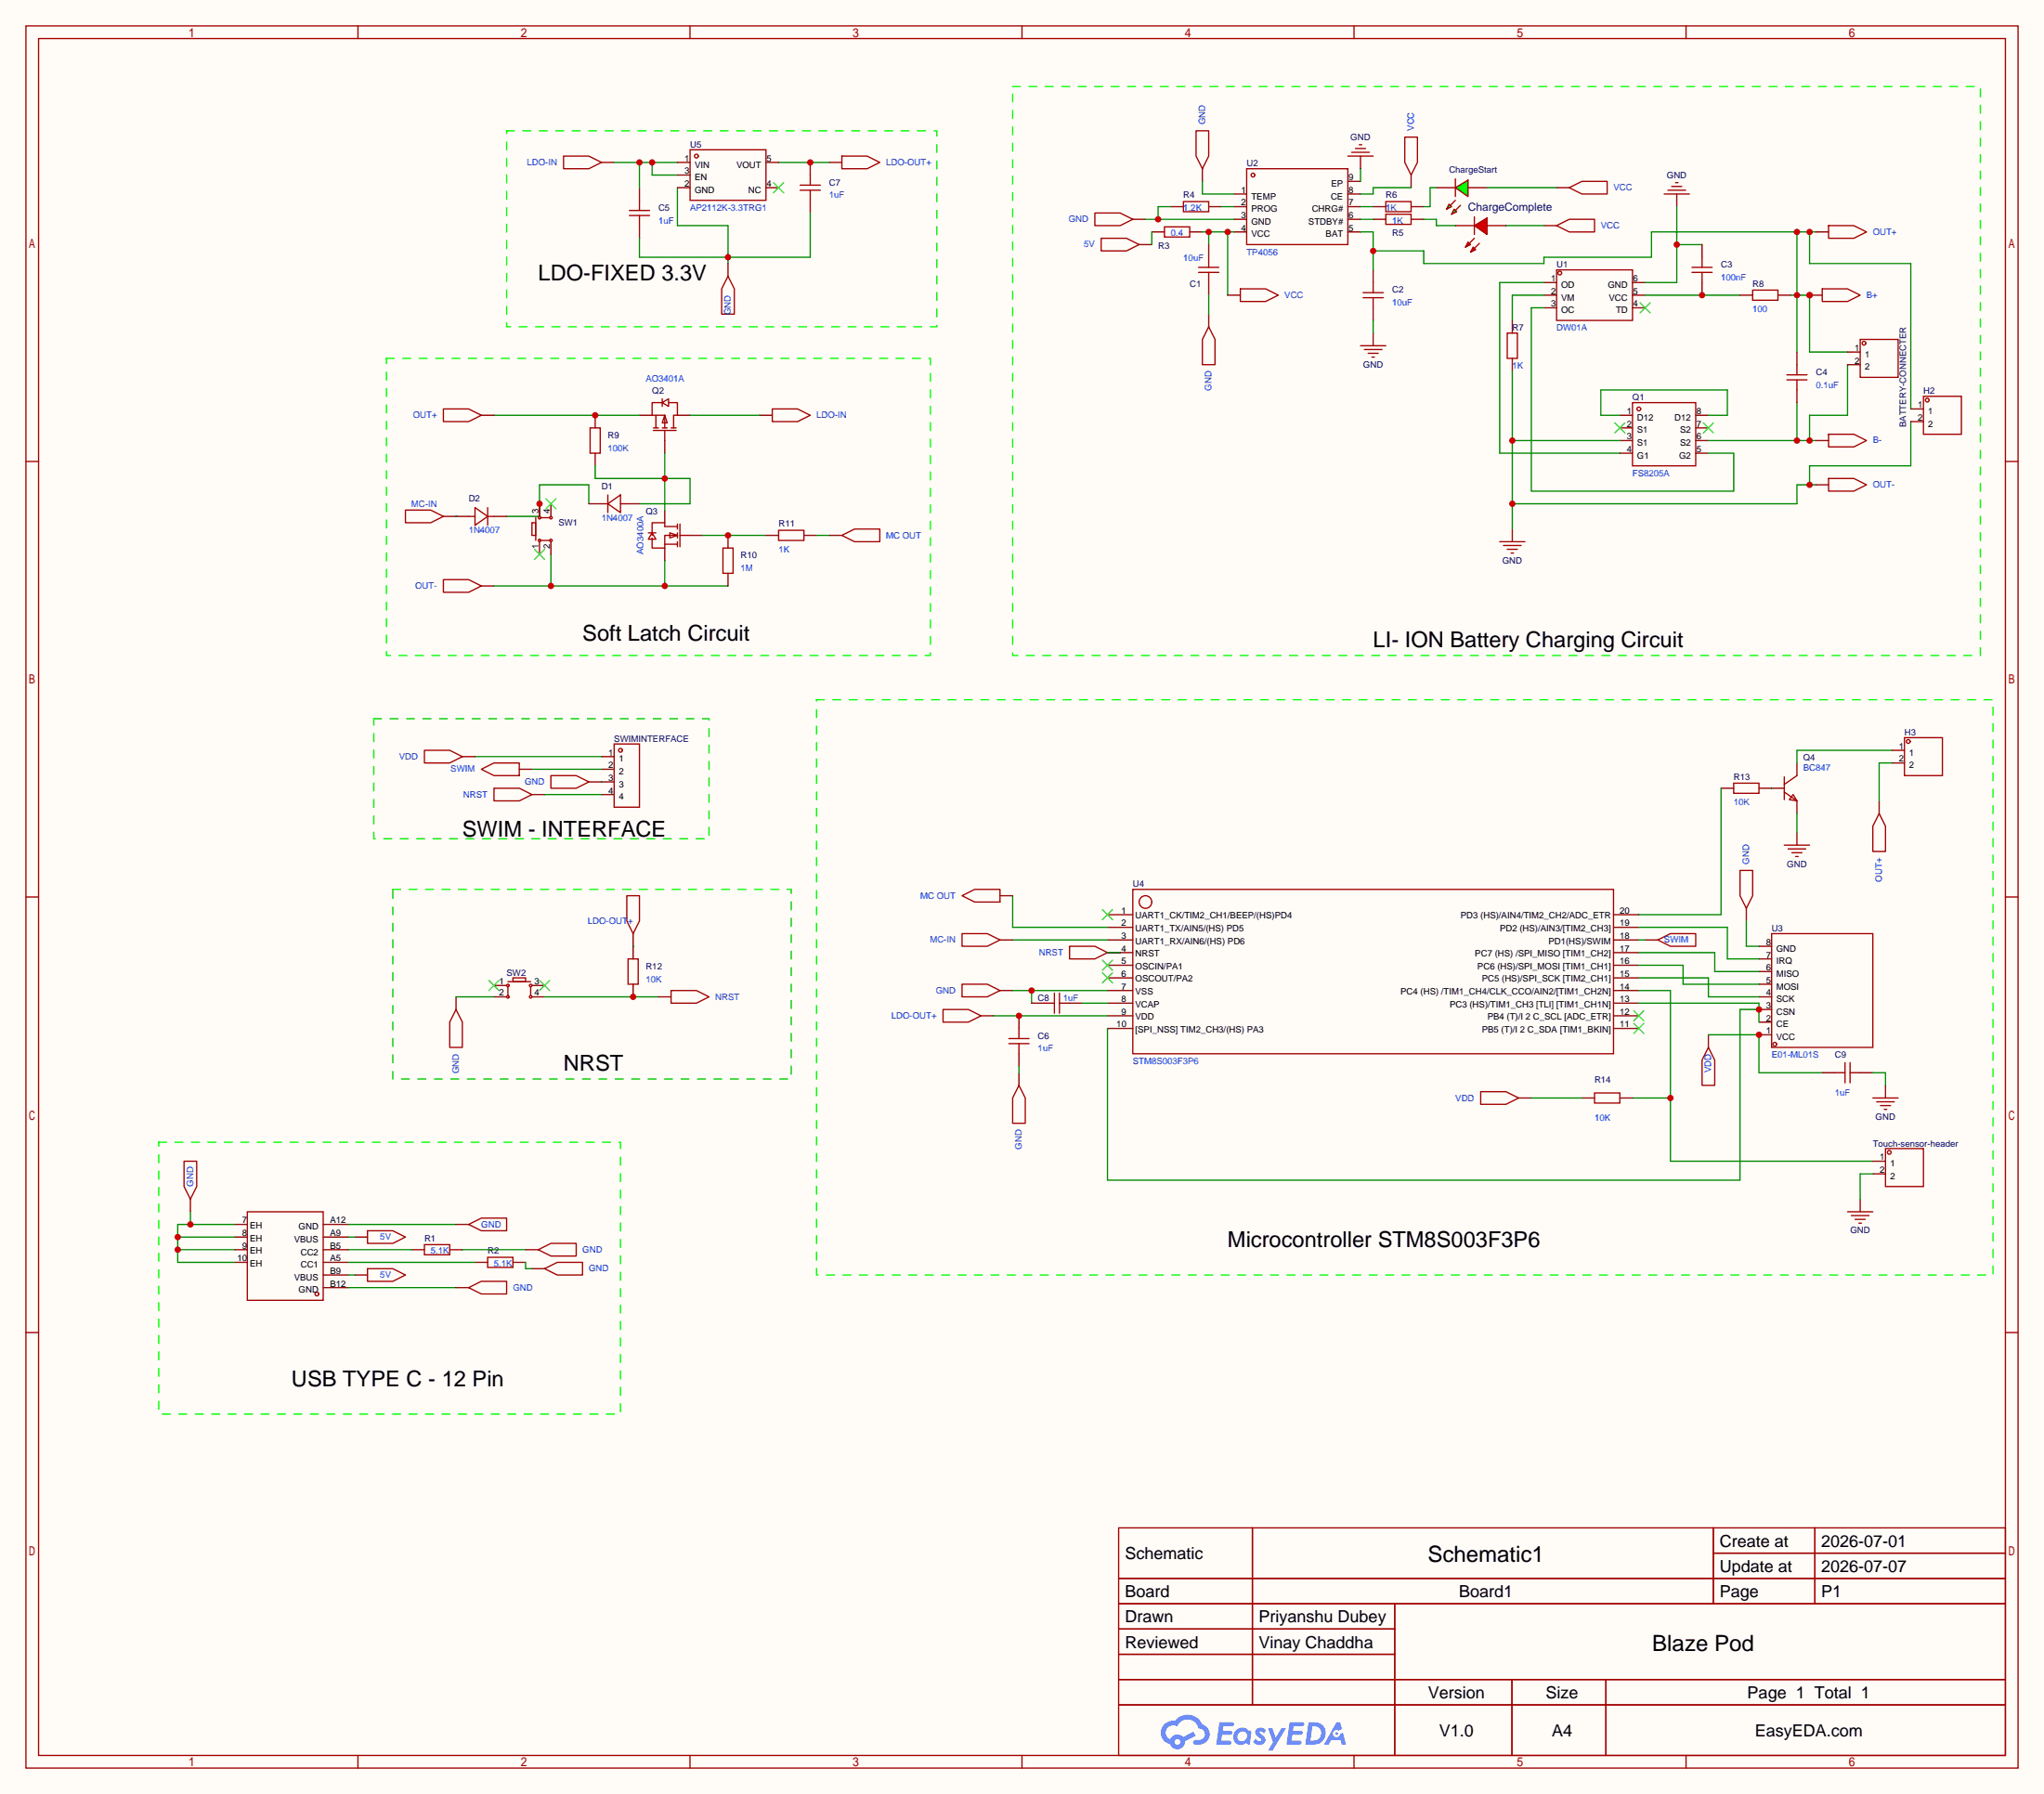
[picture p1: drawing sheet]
<svg xmlns="http://www.w3.org/2000/svg" width="410mm" height="360mm" viewBox="0 0 410 360" stroke-linecap="round" stroke-linejoin="round" font-family="sans-serif">
<path d="M0 0h410.4v360.4h-410.4z" fill="#fffcf7"/>
<g fill="none" stroke="#a10000" stroke-width=".25">
<path d="M5.2 5.2h400v350h-400zM7.7 7.7h395v345h-395zM71.9 5.2v2.5M138.5 5.2v2.5M205.2 5.2v2.5M271.9 5.2v2.5M338.5 5.2v2.5M5.2 92.7h2.5M402.7 92.7h2.5M5.2 180.2h2.5M402.7 180.2h2.5M5.2 267.7h2.5"/>
<path d="M402.7 267.7h2.5M224.6 306.9h178.1v45.8h-178.1zM224.6 317.1h178.1M251.5 306.9v35.6M344 306.9v15.3M344 312h58.7M364.4 306.9v15.3M224.6 322.2h178.1M224.6 327.3h55.5M224.6 337.4h178.1M224.6 332.3h55.5M280.1 322.2v30.5"/>
<path d="M303.6 337.4v15.3M322.5 337.4v15.3M71.9 352.7v2.5M138.5 352.7v2.5M205.2 352.7v2.5M224.6 342.5h178.1M271.9 352.7v2.5M338.5 352.7v2.5"/>
</g>
<g fill="#5487ff">
<path d="M252.4 347.3a1.3 1.3 0 0 1 1.8 .3l-.4 .7a.54 .54 0 0 0-.9-.3l.1 .2a1.58 1.58 0 0 1 1.1 1.6 1.43 1.43 0 0 1-2.5 .1l.5-.5a.64 .64 0 0 0 .5 .4 .64 .64 0 0 0 .7-.3l-.2-.2a1.6 1.6 0 0 1-1-1.5z"/>
<path d="M254.6 347.2h.9l.6 1.9 1.2-1.9h.9l-2.7 4.5h-.9l1-1.7z"/>
<path d="M244.9 346h1.6a1.31 1.31 0 0 1 1.2 .2 .4 .4 0 0 1-.3 .6h-1.8l-.1 .9h1.6a.4 .4 0 0 1 .4 .5 .4 .4 0 0 1-.4 .3h-1.7l-.2 1.2h.8a1.23 1.23 0 0 1 1.2 .2 .39 .39 0 0 1-.4 .6h-2.6z"/>
<path d="M259 346h1.6a1.32 1.32 0 0 1 1.2 .2 .39 .39 0 0 1-.3 .6h-1.8l-.1 .9h1.6a.4 .4 0 0 1 .4 .5 .4 .4 0 0 1-.4 .3h-1.7l-.2 1.2h.8a1.23 1.23 0 0 1 1.2 .2 .39 .39 0 0 1-.3 .6h-2.7z"/>
<path d="M268.4 346h.7l.3 1.4-.6 .3a.75 .75 0 0 0-1.1 .3 .75 .75 0 0 0 .5 1 .75 .75 0 0 0 .9-.6l.5-.3 .7 2.4h-.9l-.2-1h-1.9l-.5 1h-1z"/>
<path d="M262.7 346l-.6 4.5h1.5a2.27 2.27 0 0 0 2.6-2.3 2.27 2.27 0 0 0-2.7-2.2zM263.5 346.8a1.5 1.5 0 0 1 1.8 1.5 1.5 1.5 0 0 1-1.9 1.4h-.3z"/>
<path d="M248.2 347.6a1.62 1.62 0 0 0-.4 2.1 1.62 1.62 0 0 0 2 .7l.4-.3 .3 .3 .4 .1 .4-2.5-.2-.3h-.5a1.58 1.58 0 0 0-2.4-.1zM248.8 348.2a.99 .99 0 0 1 1.6 .2 .99 .99 0 0 1-.9 1.4 .94 .94 0 0 1-1-.5 .94 .94 0 0 1 .3-1.1z"/>
<path d="M233.8 346.4a2.37 2.37 0 0 0 1.2 4 1.54 1.54 0 0 0 1.7 1 1.54 1.54 0 0 0 1.2-1.6l2.2-1.1-.5-.8-2 1.1a1.57 1.57 0 0 0-2.6 .5 1.5 1.5 0 0 1-.8-2.1 1.5 1.5 0 0 1 2.2-.6 2.23 2.23 0 0 1 2.3-1.4 2.23 2.23 0 0 1 2 1.9 1.16 1.16 0 0 1 1.2 1 1.16 1.16 0 0 1-1.1 1.3h-.7a.47 .47 0 0 0-.5 .4 .47 .47 0 0 0 .4 .5 2.19 2.19 0 0 0 2.4-.8 2.19 2.19 0 0 0 .1-2.5l-1.1-.8a3.2 3.2 0 0 0-5.5-.7l-1.1 .1zM235.8 350a.6 .6 0 0 1 1.2 0 .6 .6 0 0 1-1.2 0z"/>
<circle cx="268.4" cy="348.3" r=".28"/>
</g>
<path d="M31.9 229.5h92.7v54.6h-92.7z" fill="none" stroke="#0f0" stroke-width=".25" stroke-dasharray="1.5 1.8"/>
<g fill="none" stroke="#a10000" stroke-width=".25">
<path d="M250.3 33.9h20.3v15.2h-20.3zM221.1 47.9h5.1l2.5 1.2-2.5 1.3h-5.1zM233.8 45.6h5.1v2h-5.1z"/>
<circle cx="251.6" cy="35.2" r=".38"/>
</g>
<path d="M247.8 39h2.5M270.6 39h2.6M270.6 36.4h2.6M228.7 49.1h2.6M231.3 46.6h2.5M238.9 46.6h2.5M247.8 41.5h2.5M247.8 44.1h2.5M247.8 46.6h2.5M270.6 41.5h2.6M270.6 44.1h2.6M270.6 46.6h2.6" fill="none" stroke="#870000" stroke-width=".25"/>
<path d="M231.3 46.6v2.5M241.4 46.6h6.4M242.7 46.6v2.5M246.5 46.6v12.7" fill="none" stroke="#008700" stroke-width=".25"/>
<g fill="#c00">
<circle cx="242.7" cy="46.6" r=".63"/>
<circle cx="246.5" cy="46.6" r=".63"/>
</g>
<path d="M241.4 33.9v2.5M227.5 44.1h2.5M235.1 41.5h2.5M242.7 49.1v2.6M242.7 56.8v2.5M242.7 41.5h2.5M242.7 63.1v2.5" fill="none" stroke="#870000" stroke-width=".25"/>
<path d="M240.2 26.3h2.5v5.1l-1.3 2.5-1.2-2.5zM219.8 42.8h5.1l2.6 1.3-2.6 1.2h-5.1zM237.6 40.5h5.1v2h-5.1zM240.7 53.7h4M240.7 54.7h4M242.7 51.7v2M242.7 54.7v2.1M242.7 65.6l1.3 2.6v5.1h-2.6v-5.1z" fill="none" stroke="#a10000" stroke-width=".25"/>
<path d="M241.4 36.4v2.6h6.4M230 44.1h17.8M235.1 41.5h-2.6v2.6M242.7 59.3v3.8M245.2 41.5h2.6" fill="none" stroke="#008700" stroke-width=".25"/>
<circle cx="232.5" cy="44.1" r=".63" fill="#c00"/>
<path d="M275.7 54.2v2.6M275.7 61.8v2.6" fill="none" stroke="#870000" stroke-width=".25"/>
<path d="M273.7 58.8h4M273.7 59.8h4M275.7 56.8v2M275.7 59.8v2" fill="none" stroke="#a10000" stroke-width=".25"/>
<path d="M273.2 46.6h2.5v7.6M359.5 59.3h3.8v11.4h7.7M360.8 46.6v24.1M363.3 46.6v6.3h20.4v29.3M364.6 46.6h-33v5.1h-21.6v1.2h-24.1v-2.5h-10.2" fill="none" stroke="#008700" stroke-width=".25"/>
<g fill="#c00">
<circle cx="275.7" cy="50.4" r=".63"/>
<circle cx="360.8" cy="46.6" r=".63"/>
<circle cx="360.8" cy="59.3" r=".63"/>
<circle cx="363.3" cy="59.3" r=".63"/>
<circle cx="363.3" cy="46.6" r=".63"/>
</g>
<path d="M292.2 45.3h3.8M298.6 45.3h3.8M275.7 66.9v2.6" fill="none" stroke="#870000" stroke-width=".25"/>
<path d="M296 43.6v3.5M273.2 69.5h5.1M273.9 70.2h3.6M274.7 71h2M275.5 71.7h.5" fill="none" stroke="#a10000" stroke-width=".25"/>
<path d="M275.7 64.4v2.5" fill="none" stroke="#008700" stroke-width=".25"/>
<g fill="#f00" stroke="#a10000" stroke-width=".25">
<path d="M296 45.3l2.6-1.5v3.3z"/>
<path d="M295.8 49.6l.5 .6-1 .5z"/>
<path d="M294.8 48.6l.5 .5-1 .5z"/>
</g>
<path d="M292.2 35.9v3.6M296 47.9l-1 1M297.1 48.9l-1.1 1" fill="none" stroke="#a10000" stroke-width=".25"/>
<path d="M288.4 37.7h3.8M294.8 37.7h3.8" fill="none" stroke="#870000" stroke-width=".25"/>
<g fill="#0f0" stroke="#a10000" stroke-width=".25">
<path d="M292.2 37.7l2.6-1.5v3.3z"/>
<path d="M292 42l.5 .5-1 .5z"/>
<path d="M291 41l.5 .5-1.1 .5z"/>
</g>
<g fill="none" stroke="#a10000" stroke-width=".25">
<path d="M270.6 31.4h5.1M271.4 30.6h3.6M272.2 29.8h2M272.9 29.1h.5M282.1 27.5h2.5v5.1l-1.3 2.6-1.2-2.6zM315.1 37.7l2.5-1.3h5.1v2.6h-5.1zM334.1 39h5.1M334.9 38.2h3.6M335.7 37.5h2M336.4 36.7h.5M249 58h5.1l2.6 1.3-2.6 1.3h-5.1zM278.3 43h5v2.1h-5z"/>
<path d="M278.3 40.5h5v2h-5zM292.2 40.2l-1 1.1M293.2 41.3l-1 1M312.5 54.2h15.3v10.2h-15.3zM312.5 45.3l2.6-1.2h5.1v2.5h-5.1z"/>
<circle cx="313.2" cy="54.9" r=".38"/>
</g>
<g fill="none" stroke="#870000" stroke-width=".25">
<path d="M273.2 31.4v2.5M283.3 35.2v2.5M312.5 37.7h2.6M336.7 39v2.5M246.5 59.3h2.5M275.7 44.1h2.6M275.7 41.5h2.6M283.3 44.1h2.6M283.3 41.5h2.6M310 45.3h2.5M310 59.3h2.5M310 56.8h2.5"/>
<path d="M327.8 59.3h2.5M327.8 56.8h2.5M310 61.8h2.5M327.8 61.8h2.5"/>
</g>
<path d="M273.2 33.9v2.5M283.3 37.7h-7.6v1.3h-2.5M288.4 37.7h-1.3v3.8h-1.2M298.6 37.7h13.9M273.2 44.1h2.5M273.2 41.5h2.5M285.9 44.1h2.5v1.2h3.8M302.4 45.3h7.6M336.7 41.5v15.3h-6.4M336.7 49.1h5.1" fill="none" stroke="#008700" stroke-width=".25"/>
<path d="M329.3 60.8l2 2.1M331.3 60.8l-2 2.1" fill="none" stroke="#3c3" stroke-width=".25"/>
<circle cx="336.7" cy="49.1" r=".63" fill="#c00"/>
<g fill="none" stroke="#a10000" stroke-width=".25">
<path d="M302.6 66.9h2.1v5.1h-2.1zM327.8 80.9h12.7v12.7h-12.7zM301.1 108.8h5.1M301.9 109.6h3.5M302.6 110.4h2.1M303.4 111.1h.5"/>
<circle cx="329.1" cy="82.2" r=".38"/>
</g>
<path d="M303.7 64.4v2.5M303.7 72v2.5M325.2 83.4h2.6M325.2 86h2.6M325.2 88.5h2.6M325.2 91h2.6M340.5 83.4h2.5M340.5 86h2.5M340.5 88.5h2.5M340.5 91h2.5M303.7 106.3v2.5" fill="none" stroke="#870000" stroke-width=".25"/>
<path d="M324.2 85l2.1 2M326.3 85l-2.1 2M342 85l2 2M344 85l-2 2" fill="none" stroke="#3c3" stroke-width=".25"/>
<path d="M310 56.8h-8.9v34.2h24.1M310 59.3h-6.3v5.1M303.7 74.5v31.8M310 61.8h-2.5v36.9h40.6v-7.7h-5.1M303.7 88.5h21.5M364.6 97.4h-3.8v3.8h-57.1M383.7 84.7v8.9h-20.4v3.8" fill="none" stroke="#008700" stroke-width=".25"/>
<g fill="#c00">
<circle cx="303.7" cy="88.5" r=".63"/>
<circle cx="303.7" cy="101.2" r=".63"/>
<circle cx="363.3" cy="97.4" r=".63"/>
</g>
<path d="M341.8 49.1v2.6M341.8 56.8v2.5" fill="none" stroke="#870000" stroke-width=".25"/>
<path d="M339.7 53.7h4.1M339.7 54.7h4.1M341.8 51.7v2M341.8 54.7v2.1" fill="none" stroke="#a10000" stroke-width=".25"/>
<path d="M330.3 59.3h19.1" fill="none" stroke="#008700" stroke-width=".25"/>
<circle cx="341.8" cy="59.3" r=".63" fill="#c00"/>
<path d="M351.9 58.3h5.1v2h-5.1z" fill="none" stroke="#a10000" stroke-width=".25"/>
<path d="M349.4 59.3h2.5M357 59.3h2.5" fill="none" stroke="#870000" stroke-width=".25"/>
<path d="M371 73.3v10.1h-7.7v5.1M325.2 83.4h-3.8v-5.1h25.4v5.1h-3.8M343 88.5h21.6M360.8 80.9v7.6" fill="none" stroke="#008700" stroke-width=".25"/>
<g fill="#c00">
<circle cx="360.8" cy="88.5" r=".63"/>
<circle cx="363.3" cy="88.5" r=".63"/>
</g>
<path d="M363.3 59.3h2.6M364.6 46.6h2.6M360.8 70.7v2.6M360.8 78.3v2.6" fill="none" stroke="#870000" stroke-width=".25"/>
<path d="M367.2 45.3h5l2.6 1.3-2.6 1.3h-5zM358.8 75.3h4M358.8 76.3h4M360.8 73.3v2M360.8 76.3v2" fill="none" stroke="#a10000" stroke-width=".25"/>
<circle cx="363.3" cy="59.3" r=".63" fill="#c00"/>
<g fill="none" stroke="#a10000" stroke-width=".25">
<path d="M365.9 58h5.1l2.5 1.3-2.5 1.3h-5.1zM118.5 86h2v5h-2zM131.2 86.5h4.6M131.2 86h1M131.7 83.4v2.6M133 80.9l1.2-.8v1.6zM133 80.9h-2.1v2.5h2.6v2.6M133 80.1v1.6M133 86h1M133.5 83.4l.5 1.6h-1zM133.5 86.5v2M134.2 80.9h1.8v2.5h-.7v2.6"/>
<path d="M134.7 86h1.1M367.2 87.2h5l2.6 1.3-2.6 1.3h-5zM367.2 96.1h5l2.6 1.3-2.6 1.3h-5zM130.2 107.1h1.5M130.9 107.1l.8 1.2h-1.5zM133.5 109.3h2.5M134.5 107.1l1.5 .5-1.5 .5zM136 107.6h-2.5v2.5h-2.6v-2M136 105.8h-2.5v-.8h-2.6v2.6M136 105.3v1M136 107.1v1M136 108.8v1"/>
<path d="M136.5 105.3v4.5M136.5 107.6h2.1"/>
</g>
<path d="M119.5 83.4v2.6M119.5 91v2.6M128.4 83.4h2.5M133.5 88.5v2.5M136 83.4h2.6M364.6 88.5h2.6M364.6 97.4h2.6M133.5 102.5v2.5M133.5 110.1v2.5M138.6 107.6h2.5" fill="none" stroke="#870000" stroke-width=".25"/>
<path d="M203.3 17.4h194.3v114.3h-194.3z" fill="none" stroke="#0f0" stroke-width=".25" stroke-dasharray="1.5 1.8"/>
<path d="M99.2 83.4h29.2" fill="none" stroke="#008700" stroke-width=".25"/>
<circle cx="119.5" cy="83.4" r=".63" fill="#c00"/>
<path d="M119.5 93.6v2.5h19.1v5.1h-10.2M133.5 91v11.5" fill="none" stroke="#008700" stroke-width=".25"/>
<circle cx="133.5" cy="96.1" r=".63" fill="#c00"/>
<path d="M99.2 117.7h47M110.6 111.4v6.3M118.2 101.2v-3.8h-9.9v6.3h-6.6M133.5 112.6v5.1" fill="none" stroke="#008700" stroke-width=".25"/>
<path d="M96.6 83.4h2.6M96.6 117.7h2.6" fill="none" stroke="#870000" stroke-width=".25"/>
<path d="M89 82.2h5.1l2.5 1.2-2.5 1.3h-5.1zM89 116.4h5.1l2.5 1.3-2.5 1.3h-5.1z" fill="none" stroke="#a10000" stroke-width=".25"/>
<g fill="#c00">
<circle cx="133.5" cy="117.7" r=".63"/>
<circle cx="110.6" cy="117.7" r=".63"/>
</g>
<path d="M145.2 110.1h2v5.1h-2z" fill="none" stroke="#a10000" stroke-width=".25"/>
<path d="M146.2 107.6v2.5M146.2 115.2v2.5" fill="none" stroke="#870000" stroke-width=".25"/>
<path d="M141.1 107.6h12.7" fill="none" stroke="#008700" stroke-width=".25"/>
<circle cx="146.2" cy="107.6" r=".63" fill="#c00"/>
<path d="M152.5 83.4h2.6M108.3 101.2v2.5M110.6 101.2v2.5M166.5 107.6h2.5" fill="none" stroke="#870000" stroke-width=".25"/>
<path d="M155.1 82.2h5l2.6 1.2-2.6 1.3h-5zM169 107.6l2.6-1.3h5.1v2.5h-5.1z" fill="none" stroke="#a10000" stroke-width=".25"/>
<path d="M138.6 83.4h13.9" fill="none" stroke="#008700" stroke-width=".25"/>
<path d="M109.6 100.2l2 2M111.6 100.2l-2 2" fill="none" stroke="#3c3" stroke-width=".25"/>
<circle cx="108.3" cy="101.2" r=".63" fill="#c00"/>
<path d="M120.8 32.6h2.5M128.4 37.7v2.5M128.4 45.3v2.6M108.3 108.8v2.6M110.6 108.8v2.6M153.8 107.6h2.5M161.4 107.6h2.6" fill="none" stroke="#870000" stroke-width=".25"/>
<path d="M107.3 110.4l2 2M109.3 110.4l-2 2" fill="none" stroke="#3c3" stroke-width=".25"/>
<g fill="none" stroke="#a10000" stroke-width=".25">
<path d="M113.2 31.4h5l2.6 1.2-2.6 1.3h-5zM126.4 42.3h4M126.4 43.3h4M128.4 40.2v2.1M128.4 43.3v2M106.8 105h.8v2.6h-.8zM107.6 104v4.6M108.6 108.6h1.8M108.6 104h1.8M156.3 106.5h5.1v2.1h-5.1z"/>
<circle cx="108.3" cy="108.6" r=".25"/>
<circle cx="108.3" cy="104" r=".25"/>
<circle cx="110.6" cy="108.6" r=".25"/>
<circle cx="110.6" cy="104" r=".25"/>
</g>
<path d="M77.6 72h109.2v59.7h-109.2z" fill="none" stroke="#0f0" stroke-width=".25" stroke-dasharray="1.5 1.8"/>
<path d="M123.3 32.6h12.7M128.4 32.6v5.1M130.9 32.6v2.6h5.1M164 107.6h2.5" fill="none" stroke="#008700" stroke-width=".25"/>
<g fill="#c00">
<circle cx="128.4" cy="32.6" r=".63"/>
<circle cx="130.9" cy="32.6" r=".63"/>
</g>
<g fill="none" stroke="#870000" stroke-width=".25">
<path d="M166.5 32.6h2.5M200.8 199h2.5M222.4 183.8h5.1M222.4 186.3h5.1M222.4 188.8h5.1M222.4 191.4h5.1M222.4 193.9h5.1M222.4 196.5h5.1M222.4 199h5.1M324 183.8h5.1M324 186.3h5.1M324 188.8h5.1"/>
<path d="M324 191.4h5.1M324 193.9h5.1M324 196.5h5.1M324 199h5.1M197 204.1h2.5M222.4 201.5h5.1M222.4 204.1h5.1M222.4 206.6h5.1M324 201.5h5.1M324 204.1h5.1M324 206.6h5.1"/>
</g>
<g fill="none" stroke="#a10000" stroke-width=".25">
<path d="M169 31.4h5.1l2.6 1.2-2.6 1.3h-5.1zM227.5 178.7h96.5v33h-96.5zM193.2 197.7h5l2.6 1.3-2.6 1.3h-5zM189.4 202.8h5l2.6 1.3-2.6 1.2h-5z"/>
<circle cx="230" cy="181.2" r="1.27"/>
</g>
<path d="M101.7 26.3h86.4v39.3h-86.4z" fill="none" stroke="#0f0" stroke-width=".25" stroke-dasharray="1.5 1.8"/>
<path d="M221.4 182.7l2 2.1M221.4 192.9l2 2M221.4 195.4l2 2.1M223.4 182.7l-2 2.1M223.4 192.9l-2 2M223.4 195.4l-2 2.1M328 205.6l2.1 2M328 203.1l2.1 2M330.1 205.6l-2.1 2M330.1 203.1l-2.1 2" fill="none" stroke="#3c3" stroke-width=".25"/>
<path d="M203.3 199h19.1M207.1 199v2.5M199.5 204.1h22.9" fill="none" stroke="#008700" stroke-width=".25"/>
<circle cx="207.1" cy="199" r=".63" fill="#c00"/>
<path d="M204.6 204.1v2.5" fill="none" stroke="#870000" stroke-width=".25"/>
<circle cx="204.6" cy="204.1" r=".63" fill="#c00"/>
<g fill="none" stroke="#870000" stroke-width=".25">
<path d="M162.7 32.6v2.6M162.7 40.2v2.6M106.8 159.6h2.5M118.2 157.1h5.1M120.8 152h2.5M120.8 154.5h2.5M120.8 159.6h2.5M99.2 198h2.5M106.8 198h2.5M222.4 191.4h2.5M330.3 188.8h2.6M91.6 200.3v2.5"/>
<path d="M99.2 200.3h2.5M106.8 200.3h2.5M132.2 200.3h2.5M204.6 211.7v2.5M204.6 215.5v2.5"/>
</g>
<g fill="none" stroke="#a10000" stroke-width=".25">
<path d="M160.7 37.2h4M160.7 38.2h4M162.7 35.2v2M162.7 38.2v2M99.2 158.4h5.1l2.5 1.2-2.5 1.3h-5.1zM110.6 155.8h5.1l2.5 1.3-2.5 1.3h-5.1zM123.3 149.5h5.1v12.7h-5.1zM102 197.2h4.6M102 198.2v1.8M103 196.5h2.5v.7h-2.5zM106.6 198.2v1.8M134.7 199h5.1l2.6 1.3-2.6 1.2h-5.1z"/>
<path d="M214.8 190.1h5l2.6 1.3-2.6 1.2h-5zM332.9 188.8l2.5-1.2h5.1v2.5h-5.1zM91.6 202.8l1.2 2.5v5.1h-2.5v-5.1zM202.6 208.7h4M202.6 209.7h4M204.6 218l1.3 2.6v5.1h-2.6v-5.1zM204.6 206.6v2.1M204.6 209.7v2"/>
<circle cx="124.6" cy="150.7" r=".38"/>
<circle cx="102" cy="198" r=".25"/>
<circle cx="106.6" cy="198" r=".25"/>
<circle cx="102" cy="200.3" r=".25"/>
<circle cx="106.6" cy="200.3" r=".25"/>
</g>
<path d="M136 37.7v7.6h10.2v7.6M162.7 42.8v8.9h-34.3v-3.8M95.4 152h25.4M106.8 154.5h14M109.3 159.6h11.5M120.8 157.1h.1M222.4 191.4h2.5M329.1 188.8h1.2M91.6 200.3h7.6M109.3 200.3h22.9M204.6 214.2v1.3" fill="none" stroke="#008700" stroke-width=".25"/>
<path d="M98.2 197l2 2M100.2 197l-2 2M108.3 197l2.1 2M110.4 197l-2.1 2" fill="none" stroke="#3c3" stroke-width=".25"/>
<path d="M75.1 144.4h67.3v24.1h-67.3zM78.9 178.7h80v38.1h-80z" fill="none" stroke="#0c0" stroke-width=".25" stroke-dasharray="1.5 1.8"/>
<circle cx="146.2" cy="51.7" r=".63" fill="#c00"/>
<path d="M156.3 32.6h10.2" fill="none" stroke="#008700" stroke-width=".25"/>
<circle cx="162.7" cy="32.6" r=".63" fill="#c00"/>
<g fill="none" stroke="#870000" stroke-width=".25">
<path d="M136 32.6h2.6M136 37.7h2.6M136 35.2h2.6M153.8 32.6h2.5M153.8 37.7h2.5M146.2 52.9v2.6M89 103.7h2.6M350.6 182.5v2.5M353.2 197.7h2.5M353.2 195.2h2.5M353.2 192.6h2.5M353.2 190.1h2.5"/>
<path d="M207.1 201.5h2.6M214.8 201.5h2.5M343 207.9v2.5M353.2 207.9h2.5M353.2 205.3h2.5M353.2 202.8h2.5M353.2 200.3h2.5"/>
</g>
<g fill="none" stroke="#a10000" stroke-width=".25">
<path d="M138.6 30.1h15.2v10.1h-15.2zM146.2 55.5l1.2 2.5v5.1h-2.5v-5.1zM81.4 102.5h5.1l2.5 1.2-2.5 1.3h-5.1zM349.4 174.9h2.5v5l-1.3 2.6-1.2-2.6zM211.7 199.5v4.1M212.7 199.5v4.1M355.7 187.6h20.3v22.8h-20.3zM209.7 201.5h2M212.7 201.5h2.1M343 210.4l1.3 2.6v5h-2.5v-5z"/>
<circle cx="139.8" cy="31.4" r=".38"/>
<circle cx="356.4" cy="209.8" r=".38"/>
</g>
<path d="M203.3 179.9v6.4h19.1M203.3 188.8h19.1M329.1 196.5h13.9v3.8h10.2M329.1 191.4h15.2v3.8h8.9M329.1 193.9h8.8v3.8h15.3M329.1 199h6.3v34.3h40.6M217.3 201.5h5.1M327.8 220.6h7.6" fill="none" stroke="#008700" stroke-width=".25"/>
<path d="M155.3 36.7l2.1 2M157.4 36.7l-2.1 2" fill="none" stroke="#3c3" stroke-width=".25"/>
<circle cx="335.4" cy="220.6" r=".63" fill="#c00"/>
<path d="M343 207.9h10.2v7.6h12.7" fill="none" stroke="#008700" stroke-width=".25"/>
<circle cx="353.2" cy="207.9" r=".63" fill="#c00"/>
<path d="M350.6 185v5.1h2.6M329.1 201.5h24.1v3.8M353.2 202.8h-3.8v34.3h-127v-30.5" fill="none" stroke="#008700" stroke-width=".25"/>
<circle cx="353.2" cy="202.8" r=".63" fill="#c00"/>
<path d="M345.6 158.4v25.4h-16.5M355.7 158.4h.1M379.9 150.7h-19.1v2.6M379.9 153.3h-2.6v7.6M360.8 163.4v3.8M329.1 186.3h17.7v6.3h6.4M376 215.5h2.6v2.5" fill="none" stroke="#008700" stroke-width=".25"/>
<g fill="none" stroke="#870000" stroke-width=".25">
<path d="M371 70.7h2.5M371 73.3h2.5M383.7 82.2h2.5M383.7 84.7h2.5M345.6 158.4h2.5M353.2 158.4h5.1M360.8 153.3v2.5M379.9 150.7h2.5M379.9 153.3h2.5M200.8 179.9h2.5M360.8 160.9v2.5M360.8 167.2v2.6"/>
<path d="M377.3 160.9v2.5M127.1 187.6v5M127.1 197.7v2.6M200.8 188.8h2.5M365.9 215.5h2.5M373.5 215.5h2.5M378.6 218v2.6M376 233.3h2.6M376 235.8h2.6M373.5 240.9v2.5"/>
</g>
<g fill="none" stroke="#a10000" stroke-width=".25">
<path d="M373.5 68.2h7.6v7.6h-7.6zM386.2 79.6h7.6v7.6h-7.6zM348.1 157.3h5.1v2.1h-5.1zM358.3 159.1l2.5 1.8M358.3 156.1v4.5M360 159.6l.8 1.3-1.5-.3zM360.8 155.8l-2.5 1.8M382.4 148.2h7.6v7.6h-7.6zM125.9 179.9h2.5v5.1l-1.3 2.6-1.2-2.6zM193.2 179.9l2.5-1.2h5.1v2.5h-5.1zM358.3 169.8h5M359 170.6h3.6"/>
<path d="M359.8 171.3h2M360.6 172.1h.5M377.3 163.4l1.3 2.6v5.1h-2.6v-5.1zM126.1 192.6h2v5.1h-2zM193.2 187.6h5l2.6 1.2-2.6 1.3h-5zM368.4 215.5h2.1M370.5 213.5v4M371.5 213.5v4M371.5 215.5h2M376 220.6h5.1M376.8 221.4h3.6M377.6 222.1h2"/>
<path d="M378.3 222.9h.5M378.6 230.7h7.6v7.7h-7.6zM371 243.4h5M371.7 244.2h3.6M372.5 245h2M373.3 245.7h.5"/>
<circle cx="374.3" cy="69" r=".38"/>
<circle cx="387" cy="80.4" r=".38"/>
<circle cx="383.2" cy="149" r=".38"/>
<circle cx="379.3" cy="231.5" r=".38"/>
</g>
<path d="M164 140.6h236.2v115.5h-236.2z" fill="none" stroke="#0f0" stroke-width=".25" stroke-dasharray="1.5 1.8"/>
<circle cx="127.1" cy="200.3" r=".63" fill="#c00"/>
<path d="M91.6 103.7h.1M127.1 190.1h.1M307.5 220.6h10.1M376 235.8h-2.5v5.1M35.7 248.5h11.4M35.7 251.1h11.4M38.2 243.4v2.6M47.1 246h-11.4v7.6h11.4" fill="none" stroke="#008700" stroke-width=".25"/>
<g fill="none" stroke="#870000" stroke-width=".25">
<path d="M91.6 103.7h2.5M99.2 103.7h2.5M118.2 101.2h2.6M125.9 101.2h2.5M92.8 152h2.6M104.3 154.5h2.5M304.9 220.6h2.6M317.6 220.6h2.6M325.2 220.6h2.6M47.1 251.1h2.6M47.1 253.6h2.6M47.1 248.5h2.6"/>
<path d="M47.1 246h2.6M64.9 258.7h5.1M64.9 256.1h5.1M64.9 251.1h5.1M64.9 253.6h5.1M64.9 248.5h5.1M64.9 246h5.1"/>
</g>
<g fill="none" stroke="#a10000" stroke-width=".25">
<path d="M122 99.4v3.6M94.1 103.7h1.3M95.4 102l2.5 1.7-2.5 1.8zM97.9 103.7h1.3M97.9 102v3.5M120.8 101.2h1.2M122 101.2l2.6-1.8v3.6zM124.6 101.2h1.3M85.2 150.7h5.1l2.5 1.3-2.5 1.3h-5.1zM96.6 154.5l2.6-1.2h5.1v2.5h-5.1zM297.3 219.3h5.1l2.5 1.3-2.5 1.3h-5.1zM320.2 219.6h5v2h-5z"/>
<path d="M49.7 243.4h15.2v17.8h-15.2z"/>
<circle cx="63.6" cy="260" r=".38"/>
</g>
<g fill="#c00">
<circle cx="35.7" cy="248.5" r=".63"/>
<circle cx="38.2" cy="246" r=".63"/>
<circle cx="35.7" cy="251.1" r=".63"/>
</g>
<path d="M70 258.7h21.6M70 246h21.6M70 248.5h1.2M70 256.1h1.2M70 251.1h12.7M70 253.6h25.4M92.8 251.1h12.7M105.5 253.6v1.3h1.3" fill="none" stroke="#008700" stroke-width=".25"/>
<path d="M38.2 240.9v2.5M71.2 248.5h2.6M71.2 256.1h2.6M82.7 251.1h2.5M90.3 251.1h2.5M91.6 246h2.5M91.6 258.7h2.5M95.4 253.6h2.5M103 253.6h2.5M105.5 251.1h2.6M106.8 254.9h2.5" fill="none" stroke="#870000" stroke-width=".25"/>
<path d="M37 233.3h2.5v5.1l-1.3 2.5-1.2-2.5zM73.8 247.3h5.1l2.5 1.2-2.5 1.3h-5.1zM73.8 254.9h5.1l2.5 1.2-2.5 1.3h-5.1zM85.2 250.1h5.1v2h-5.1zM94.1 246l2.5-1.3h5.1v2.6h-5.1zM94.1 258.7l2.5-1.3h5.1v2.6h-5.1zM97.9 252.6h5.1v2h-5.1zM108.1 251.1l2.5-1.3h5.1v2.5h-5.1zM109.3 254.9l2.6-1.3h5.1v2.5h-5.1z" fill="none" stroke="#a10000" stroke-width=".25"/>
<g font-size="4.5">
<text x="286.7" y="313.8">Schematic1</text>
<text x="331.8" y="331.6">Blaze Pod</text>
</g>
<g font-size="4.4">
<text x="108.1" y="56.3">LDO-FIXED 3.3V</text>
<text x="117" y="128.7">Soft Latch Circuit</text>
<text x="275.7" y="130">LI- ION Battery Charging Circuit</text>
<text x="92.8" y="168.1">SWIM - INTERFACE</text>
<text x="113.2" y="215.1">NRST</text>
<text x="246.5" y="250.6">Microcontroller STM8S003F3P6</text>
<text x="58.5" y="278.6">USB TYPE C - 12 Pin</text>
</g>
<g font-size="3.4">
<text x="345.3" y="310.7">Create at</text>
<text x="365.7" y="310.7">2026-07-01</text>
<text x="225.9" y="313.3">Schematic</text>
<text x="345.3" y="315.8">Update at</text>
<text x="365.7" y="315.8">2026-07-07</text>
<text x="225.9" y="320.9">Board</text>
<text x="293" y="320.9">Board1</text>
<text x="345.3" y="320.9">Page</text>
<text x="365.7" y="320.9">P1</text>
<text x="225.9" y="326">Drawn</text>
<text x="252.7" y="326">Priyanshu Dubey</text>
<text x="225.9" y="331">Reviewed</text>
<text x="252.7" y="331">Vinay Chaddha</text>
<text x="286.8" y="341.2">Version</text>
<text x="310.4" y="341.2">Size</text>
<text x="350.9" y="341.2">Page 1 Total 1</text>
<text x="289" y="348.8">V1.0</text>
<text x="311.6" y="348.8">A4</text>
<text x="352.4" y="348.8">EasyEDA.com</text>
</g>
<text font-size="2.2" fill="#000080" x="294.8" y="42.3">ChargeComplete</text>
<g font-size="1.8" fill="#000080">
<text x="138.6" y="29.6">U5</text>
<text x="271.2" y="28.1">GND</text>
<text x="250.3" y="33.5">U2</text>
<text x="291" y="34.7">ChargeStart</text>
<text x="334.7" y="35.7">GND</text>
<text x="166.5" y="37.3">C7</text>
<text x="237.6" y="39.8">R4</text>
<text x="278.3" y="39.8">R6</text>
<text x="132.2" y="42.3">C5</text>
<text x="279.5" y="47.4">R5</text>
<text x="232.5" y="50">R3</text>
<text x="312.5" y="53.8">U1</text>
<text x="345.6" y="53.8">C3</text>
<text x="238.9" y="57.6">C1</text>
<text x="279.5" y="58.9">C2</text>
<text x="351.9" y="57.6">R8</text>
<text x="303.7" y="66.5">R7</text>
<text x="273.7" y="73.8">GND</text>
<text x="364.6" y="75.4">C4</text>
<text x="130.9" y="79.2">Q2</text>
<text x="327.8" y="80.4">Q1</text>
<text x="386.2" y="79.2">H2</text>
<text x="122" y="88.1">R9</text>
<text x="382.7" y="85.9" transform="rotate(-90 382.7 85.9)">BATTERY-CONNECTER</text>
<text x="94.1" y="100.8">D2</text>
<text x="120.8" y="98.2">D1</text>
<text x="112.1" y="105.6">SW1</text>
<text x="129.7" y="103.3">Q3</text>
<text x="156.3" y="105.8">R11</text>
<text x="148.7" y="112.2">R10</text>
<text x="301.7" y="113.2">GND</text>
<text x="123.3" y="149">SWIMINTERFACE</text>
<text x="382.4" y="147.8">H3</text>
<text x="362.1" y="152.8">Q4</text>
<text x="348.1" y="156.6">R13</text>
<text x="227.5" y="178.2">U4</text>
<text x="358.8" y="174.2">GND</text>
<text x="355.7" y="187.1">U3</text>
<text x="101.7" y="196">SW2</text>
<text x="129.7" y="194.7">R12</text>
<text x="208.4" y="201.1">C8</text>
<text x="208.4" y="208.7">C6</text>
<text x="368.4" y="212.5">C9</text>
<text x="320.2" y="217.6">R14</text>
<text x="376.6" y="225">GND</text>
<text x="376" y="230.3">Touch-sensor-header</text>
<text x="85.2" y="249.4">R1</text>
<text x="97.9" y="251.9">R2</text>
<text x="371.5" y="247.8">GND</text>
</g>
<g font-size="1.8" fill="#00f">
<text x="242" y="25" transform="rotate(-90 242 25)">GND</text>
<text x="283.9" y="26.3" transform="rotate(-90 283.9 26.3)">VCC</text>
<text x="105.8" y="33.2">LDO-IN</text>
<text x="177.9" y="33.2">LDO-OUT+</text>
<text x="166.5" y="39.8">1uF</text>
<text x="324" y="38.3">VCC</text>
<text x="132.2" y="44.9">1uF</text>
<text x="138.6" y="42.3">AP2112K-3.3TRG1</text>
<text x="214.6" y="44.6">GND</text>
<text x="235.1" y="47.4">0.4</text>
<text x="237.6" y="42.3">1.2K</text>
<text x="278.3" y="42.3">1K</text>
<text x="279.5" y="44.9">1K</text>
<text x="321.4" y="45.9">VCC</text>
<text x="376" y="47.2">OUT+</text>
<text x="217.6" y="49.7">5V</text>
<text x="237.6" y="52.5">10uF</text>
<text x="250.3" y="51.2">TP4056</text>
<text x="257.9" y="59.9">VCC</text>
<text x="345.6" y="56.3">100nF</text>
<text x="374.8" y="59.9">B+</text>
<text x="146.7" y="63.3" transform="rotate(-90 146.7 63.3)">GND</text>
<text x="279.5" y="61.4">10uF</text>
<text x="351.9" y="62.7">100</text>
<text x="312.5" y="66.5">DW01A</text>
<text x="129.7" y="76.6">AO3401A</text>
<text x="303.7" y="74.1">1K</text>
<text x="364.6" y="77.9">0.1uF</text>
<text x="82.9" y="84">OUT+</text>
<text x="164" y="84">LDO-IN</text>
<text x="243.3" y="78.5" transform="rotate(-90 243.3 78.5)">GND</text>
<text x="376" y="89.1">B-</text>
<text x="122" y="90.6">100K</text>
<text x="327.8" y="95.7">FS8205A</text>
<text x="82.6" y="101.8">MC-IN</text>
<text x="376" y="98">OUT-</text>
<text x="94.1" y="107.1">1N4007</text>
<text x="120.8" y="104.6">1N4007</text>
<text x="129.2" y="111.4" transform="rotate(-90 129.2 111.4)">AO3400A</text>
<text x="156.3" y="110.9">1K</text>
<text x="177.9" y="108.1">MC OUT</text>
<text x="83.4" y="118.3">OUT-</text>
<text x="148.7" y="114.7">1M</text>
<text x="80.2" y="152.6">VDD</text>
<text x="90.5" y="155.1">SWIM</text>
<text x="362.1" y="154.9">BC847</text>
<text x="93" y="160.2">NRST</text>
<text x="105.4" y="157.7">GND</text>
<text x="348.1" y="161.7">10K</text>
<text x="351.2" y="173.6" transform="rotate(-90 351.2 173.6)">GND</text>
<text x="377.9" y="177.2" transform="rotate(-90 377.9 177.2)">OUT+</text>
<text x="118" y="185.6">LDO-OUT+</text>
<text x="184.8" y="180.5">MC OUT</text>
<text x="186.7" y="189.4">MC-IN</text>
<text x="208.6" y="191.9">NRST</text>
<text x="334.1" y="189.4">SWIM</text>
<text x="129.7" y="197.3">10K</text>
<text x="143.6" y="200.8">NRST</text>
<text x="187.9" y="199.6">GND</text>
<text x="213.5" y="201.1">1uF</text>
<text x="179" y="204.6">LDO-OUT+</text>
<text x="92.1" y="215.7" transform="rotate(-90 92.1 215.7)">GND</text>
<text x="208.4" y="211.3">1uF</text>
<text x="227.5" y="213.8">STM8S003F3P6</text>
<text x="343.6" y="215.5" transform="rotate(-90 343.6 215.5)">VDD</text>
<text x="355.7" y="212.5">E01-ML01S</text>
<text x="292.3" y="221.2">VDD</text>
<text x="368.4" y="220.1">1uF</text>
<text x="320.2" y="225.2">10K</text>
<text x="205.2" y="230.9" transform="rotate(-90 205.2 230.9)">GND</text>
<text x="38.8" y="238.4" transform="rotate(-90 38.8 238.4)">GND</text>
<text x="76.3" y="249.1">5V</text>
<text x="86.5" y="251.9">5.1K</text>
<text x="96.6" y="246.6">GND</text>
<text x="117" y="251.6">GND</text>
<text x="76.3" y="256.7">5V</text>
<text x="99.2" y="254.4">5.1K</text>
<text x="118.2" y="255.4">GND</text>
<text x="103" y="259.3">GND</text>
</g>
<g font-size="1.8">
<text x="137.4" y="32.4">1</text>
<text x="137.4" y="35">3</text>
<text x="139.5" y="33.7">VIN</text>
<text x="147.9" y="33.7">VOUT</text>
<text x="153.9" y="32.4">5</text>
<text x="137.4" y="37.5">2</text>
<text x="139.5" y="38.8">GND</text>
<text x="139.5" y="36.2">EN</text>
<text x="150.3" y="38.8">NC</text>
<text x="153.9" y="37.5">4</text>
<text x="249.2" y="38.8">1</text>
<text x="249.2" y="41.3">2</text>
<text x="251.3" y="40">TEMP</text>
<text x="267.2" y="40">CE</text>
<text x="267.3" y="37.5">EP</text>
<text x="270.8" y="41.3">7</text>
<text x="270.8" y="38.8">8</text>
<text x="270.8" y="36.2">9</text>
<text x="249.2" y="43.8">3</text>
<text x="249.2" y="46.4">4</text>
<text x="251.3" y="42.6">PROG</text>
<text x="251.3" y="45.1">GND</text>
<text x="251.3" y="47.7">VCC</text>
<text x="262.7" y="45.1">STDBY#</text>
<text x="263.4" y="42.6">CHRG#</text>
<text x="266.2" y="47.7">BAT</text>
<text x="270.8" y="46.4">5</text>
<text x="270.8" y="43.8">6</text>
<text x="311.4" y="56.5">1</text>
<text x="311.4" y="59.1">2</text>
<text x="313.5" y="57.8">OD</text>
<text x="322.9" y="57.8">GND</text>
<text x="327.9" y="59.1">5</text>
<text x="327.9" y="56.5">6</text>
<text x="311.4" y="61.6">3</text>
<text x="313.5" y="60.4">VM</text>
<text x="313.5" y="62.9">OC</text>
<text x="323.1" y="60.4">VCC</text>
<text x="324.5" y="62.9">TD</text>
<text x="327.9" y="61.6">4</text>
<text x="372.4" y="70.5">1</text>
<text x="374.4" y="71.8">1</text>
<text x="372.4" y="73.1">2</text>
<text x="374.4" y="74.3">2</text>
<text x="326.7" y="83.2">1</text>
<text x="340.6" y="83.2">8</text>
<text x="385.1" y="81.9">1</text>
<text x="387.1" y="83.2">1</text>
<text x="326.7" y="85.8">2</text>
<text x="326.7" y="88.3">3</text>
<text x="328.7" y="84.5">D12</text>
<text x="328.7" y="87">S1</text>
<text x="328.7" y="89.6">S1</text>
<text x="336.3" y="84.5">D12</text>
<text x="337.4" y="89.6">S2</text>
<text x="337.4" y="87">S2</text>
<text x="340.6" y="88.3">6</text>
<text x="340.6" y="85.8">7</text>
<text x="385.1" y="84.5">2</text>
<text x="387.1" y="85.8">2</text>
<text x="326.7" y="90.8">4</text>
<text x="328.7" y="92.1">G1</text>
<text x="337.2" y="92.1">G2</text>
<text x="340.6" y="90.8">5</text>
<text x="108.1" y="103.2" transform="rotate(-90 108.1 103.2)">3</text>
<text x="110.4" y="103.2" transform="rotate(-90 110.4 103.2)">4</text>
<text x="108.1" y="110.3" transform="rotate(-90 108.1 110.3)">1</text>
<text x="110.4" y="110.3" transform="rotate(-90 110.4 110.3)">2</text>
<text x="122.2" y="151.8">1</text>
<text x="122.2" y="154.3">2</text>
<text x="124.3" y="153.1">1</text>
<text x="124.3" y="155.6">2</text>
<text x="381.3" y="150.5">1</text>
<text x="381.3" y="153.1">2</text>
<text x="383.3" y="151.8">1</text>
<text x="383.3" y="154.3">2</text>
<text x="122.2" y="156.9">3</text>
<text x="122.2" y="159.4">4</text>
<text x="124.3" y="158.1">3</text>
<text x="124.3" y="160.7">4</text>
<text x="225.2" y="183.5">1</text>
<text x="228" y="184.6">UART1_CK/TIM2_CH1/BEEP/(HS)PD4</text>
<text x="293.3" y="184.6">PD3 (HS)/AIN4/TIM2_CH2/ADC_ETR</text>
<text x="325.2" y="183.5">20</text>
<text x="225.2" y="186.1">2</text>
<text x="225.2" y="188.6">3</text>
<text x="225.2" y="191.2">4</text>
<text x="228" y="187.1">UART1_TX/AIN5/(HS) PD5</text>
<text x="228" y="189.6">UART1_RX/AIN6/(HS) PD6</text>
<text x="301.2" y="187.1">PD2 (HS)/AIN3/[TIM2_CH3]</text>
<text x="310.9" y="189.6">PD1(HS)/SWIM</text>
<text x="325.2" y="191.2">17</text>
<text x="325.2" y="188.6">18</text>
<text x="325.2" y="186.1">19</text>
<text x="354.6" y="189.9">8</text>
<text x="356.7" y="191.2">GND</text>
<text x="100.2" y="197.8">1</text>
<text x="107.3" y="197.8">3</text>
<text x="225.2" y="193.7">5</text>
<text x="225.2" y="196.2">6</text>
<text x="228" y="192.2">NRST</text>
<text x="228" y="194.7">OSCIN/PA1</text>
<text x="228" y="197.3">OSCOUT/PA2</text>
<text x="296.2" y="192.2">PC7 (HS) /SPI_MISO [TIM1_CH2]</text>
<text x="296.7" y="194.7">PC6 (HS)/SPI_MOSI [TIM1_CH1]</text>
<text x="297.6" y="197.3">PC5 (HS)/SPI_SCK [TIM2_CH1]</text>
<text x="325.2" y="196.2">15</text>
<text x="325.2" y="193.7">16</text>
<text x="354.6" y="197.5">5</text>
<text x="354.6" y="195">6</text>
<text x="354.6" y="192.4">7</text>
<text x="356.7" y="196.2">MISO</text>
<text x="356.7" y="193.7">IRQ</text>
<text x="100.2" y="200.1">2</text>
<text x="107.3" y="200.1">4</text>
<text x="225.2" y="198.8">7</text>
<text x="225.2" y="201.3">8</text>
<text x="225.2" y="203.9">9</text>
<text x="228" y="199.8">VSS</text>
<text x="228" y="202.3">VCAP</text>
<text x="281.2" y="199.8">PC4 (HS) /TIM1_CH4/CLK_CCO/AIN2/[TIM1_CH2N]</text>
<text x="291.1" y="202.3">PC3 (HS)/TIM1_CH3 [TLI] [TIM1_CH1N]</text>
<text x="325.2" y="203.9">12</text>
<text x="325.2" y="201.3">13</text>
<text x="325.2" y="198.8">14</text>
<text x="354.6" y="202.6">3</text>
<text x="354.6" y="200.1">4</text>
<text x="356.7" y="203.9">CSN</text>
<text x="356.7" y="201.3">SCK</text>
<text x="356.7" y="198.8">MOSI</text>
<text x="224.2" y="206.4">10</text>
<text x="228" y="204.9">VDD</text>
<text x="228" y="207.4">[SPI_NSS] TIM2_CH3/(HS) PA3</text>
<text x="297.6" y="207.4">PB5 (T)/I 2 C_SDA [TIM1_BKIN]</text>
<text x="298.7" y="204.9">PB4 (T)/I 2 C_SCL [ADC_ETR]</text>
<text x="325.2" y="206.4">11</text>
<text x="354.6" y="207.7">1</text>
<text x="354.6" y="205.1">2</text>
<text x="356.7" y="208.9">VCC</text>
<text x="356.7" y="206.4">CE</text>
<text x="377.5" y="233.1">1</text>
<text x="377.5" y="235.6">2</text>
<text x="379.5" y="234.3">1</text>
<text x="379.5" y="236.9">2</text>
<text x="48.7" y="245.8">7</text>
<text x="66.3" y="245.8">A12</text>
<text x="48.7" y="248.3">8</text>
<text x="48.7" y="250.9">9</text>
<text x="50.2" y="246.8">EH</text>
<text x="50.2" y="249.3">EH</text>
<text x="50.2" y="251.9">EH</text>
<text x="59.1" y="249.6">VBUS</text>
<text x="60" y="247">GND</text>
<text x="66.3" y="250.9">B5</text>
<text x="66.3" y="248.3">A9</text>
<text x="47.7" y="253.4">10</text>
<text x="50.2" y="254.4">EH</text>
<text x="59.1" y="257.2">VBUS</text>
<text x="60.4" y="252.1">CC2</text>
<text x="60.4" y="254.7">CC1</text>
<text x="66.3" y="255.9">B9</text>
<text x="66.3" y="253.4">A5</text>
<text x="60" y="259.7">GND</text>
<text x="66.3" y="258.5">B12</text>
</g>
</svg>
